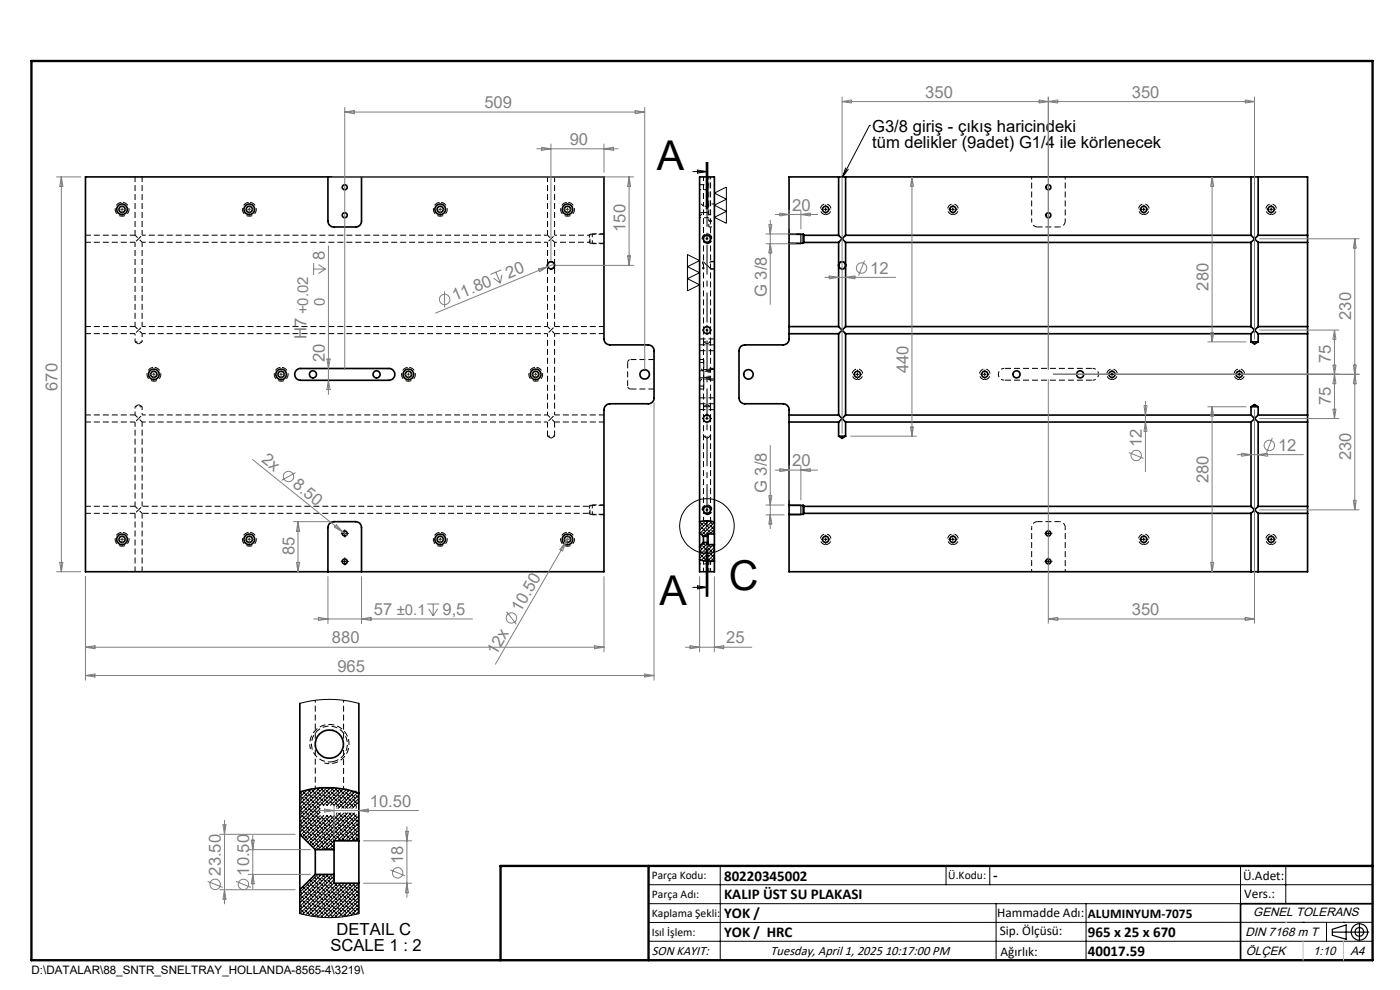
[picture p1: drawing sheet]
<svg xmlns="http://www.w3.org/2000/svg" width="297mm" height="210mm" viewBox="0 0 297 210" stroke-linecap="round" stroke-linejoin="round" font-family="sans-serif">
<g fill="none" stroke="#000" stroke-width=".21" stroke-dasharray="1.3 .6" stroke-dashoffset="1" stroke-linecap="butt">
<path d="M150.4 39.2h-2M125.2 49.7v1.9M148.4 46.2h2M148.4 40.2h2M149.2 57l.7-.7-.7-.8M150.4 45.1h-2M150.7 55.5l-.5 .6a.76 .76 0 0 0 .5 .9M218.9 46.9a1.25 1.25 0 0 0 1.2 1.2M224.7 48.1a1.25 1.25 0 0 0 1.3-1.2M125.2 107.2v1.9M148.4 119.6h2M218.9 111.9a1.25 1.25 0 0 1 1.2-1.3"/>
<path d="M224.7 110.6a1.25 1.25 0 0 1 1.3 1.3"/>
</g>
<path d="M117.7 51.4h7.3M125 49.9v1.5M125 49.9h-7.3M28.7 72.5h1.5M30.2 86.3h-1.5" fill="none" stroke="#000" stroke-width=".21" stroke-dasharray="1.3 .6" stroke-dashoffset=".8" stroke-linecap="butt"/>
<g fill="none" stroke="#000" stroke-width=".21" stroke-dasharray="1.3 .6" stroke-dashoffset=".7" stroke-linecap="butt">
<path d="M218.9 37.5v9.4M149.1 55.5v1.5M149.2 45v-1.3M149.2 45v5.6M150.2 45.5h1.4M150.4 46.9v-9.4M150.7 50.6v-13.1M151.6 43.3h-1.4M226 46.9v-9.4M149.2 72.5h1.5M151.6 78.3h-1.4M116.2 92.5h1.5"/>
<path d="M149.2 80v-1.3M149.2 92.5h1.5M150.2 80.5h1.4M125 107.4v1.5M226 111.9v9.4M218.9 121.3v-9.4M66.9 157.8v9.4M66.9 148.5v9.3M72.9 157.8v-9.3"/>
</g>
<g fill="none" stroke="#000" stroke-width=".21" stroke-dasharray="1.3 .6" stroke-dashoffset=".5" stroke-linecap="butt">
<path d="M28.7 49.9l.7 .7M29.4 50.6l.8-.7M29.4 50.6l-.7 .8M30.2 51.4l-.8-.8M30.2 51.4h86M116.2 49.9l.7 .7M116.2 49.9h-86M116.9 50.6l.8-.7M116.9 50.6l-.7 .8M117.7 51.4l-.8-.8M125.7 51.7v-2.1M149.2 45h1"/>
<path d="M149.2 50.6v19.4M150 51.6a.95 .95 0 0 1-.9-1.4 .95 .95 0 0 1 1.6-.1 .95 .95 0 0 1-.5 1.5h-.2M150.2 43.3v2.2M150.2 43.7h-1M28.7 69.3l.7 .7M29.4 70l-.7 .8M29.4 70l.8-.7M30.2 70.8l-.8-.8M30.2 70.8h86M116.2 69.3l.7 .7M116.2 69.3h-86M116.9 70l-.7 .8"/>
<path d="M116.9 70l.8-.7M117.7 70.8l-.8-.8M133.2 76.9a.62 .62 0 0 1 .6-.6M150.2 78.3v2.2M150.2 78.7h-1M150.6 78.1h1M150.6 78.6h-2.2M150.7 70v-19.4M151.6 78.4h-2.3M28.7 88l.7 .8M29.4 88.8l-.7 .7M29.4 88.8l.8-.8"/>
<path d="M30.2 89.5l-.8-.7M30.2 89.5h86M116.2 88l.7 .8M116.2 88h-86M116.9 88.8l-.7 .7M116.9 88.8l.8-.8M117.7 89.5l-.8-.7M133.8 82.5a.63 .63 0 0 1-.6-.6M148.4 80.1h2.2M149.2 88.8v19.3M149.2 80h1M149.3 80.4h2.3"/>
<path d="M150.6 80.6h1M28.7 107.4l.7 .7M29.4 108.1l.8-.7M29.4 108.1l-.7 .8M30.2 108.9l-.8-.8M125.7 109.2v-2.1M150 109.1a.95 .95 0 0 1-.9-1.4 .95 .95 0 0 1 1.6-.1 .95 .95 0 0 1-.5 1.5h-.2M150.4 119.1v2.2M150.7 108.1v-19.3M150.7 121.3v-2.2"/>
</g>
<g fill="none" stroke="#000" stroke-width=".21" stroke-dasharray="1.3 .6" stroke-linecap="butt">
<path d="M125 51.4l.2 .2M125.2 49.7l-.2 .2M149.1 57h.1M149.2 55.5h-.1M175.2 45.5a1.13 1.13 0 0 1-1-1.6 1.13 1.13 0 0 1 1.9-.2 1.13 1.13 0 0 1-.7 1.8h-.2M202.2 45.5a1.13 1.13 0 0 1-1-1.6 1.13 1.13 0 0 1 1.9-.2 1.13 1.13 0 0 1-.7 1.8h-.2M242.7 45.5a1.13 1.13 0 0 1-1-1.6 1.13 1.13 0 0 1 1.9-.2 1.13 1.13 0 0 1-.7 1.8h-.2M269.7 45.5a1.13 1.13 0 0 1-1-1.6 1.13 1.13 0 0 1 1.9-.2 1.13 1.13 0 0 1-.7 1.8h-.2M133.8 76.3h5M148.4 73.1h3.2M148.4 74.4h3.2M149.3 76.9v-.6"/>
<path d="M151.6 71.9h-3.2M133.2 81.9v-5M138.8 82.5h-5M148.4 86.9h3.2M149.3 82.5v-.6M149.3 81.9v-5M151.6 85.6h-3.2M151.6 84.4h-3.2M181.9 80.5a1.12 1.12 0 0 1-1-1.6 1.12 1.12 0 0 1 1.9-.2 1.12 1.12 0 0 1-.7 1.8h-.2M208.9 80.5a1.12 1.12 0 0 1-1-1.6 1.12 1.12 0 0 1 1.9-.2 1.12 1.12 0 0 1-.7 1.8h-.2M235.9 80.5a1.12 1.12 0 0 1-1-1.6 1.12 1.12 0 0 1 1.9-.2 1.12 1.12 0 0 1-.7 1.8h-.2M262.9 80.5a1.12 1.12 0 0 1-1-1.6 1.12 1.12 0 0 1 1.9-.2 1.12 1.12 0 0 1-.7 1.8h-.2"/>
<path d="M125 108.9l.2 .2M125.2 107.2l-.2 .2M151.3 110.6h.3M175.2 115.5a1.13 1.13 0 0 1-1-1.6 1.13 1.13 0 0 1 1.9-.2 1.13 1.13 0 0 1-.7 1.8h-.2M202.2 115.5a1.13 1.13 0 0 1-1-1.6 1.13 1.13 0 0 1 1.9-.2 1.13 1.13 0 0 1-.7 1.8h-.2M242.7 115.5a1.13 1.13 0 0 1-1-1.6 1.13 1.13 0 0 1 1.9-.2 1.13 1.13 0 0 1-.7 1.8h-.2M269.7 115.5a1.13 1.13 0 0 1-1-1.6 1.13 1.13 0 0 1 1.9-.2 1.13 1.13 0 0 1-.7 1.8h-.2"/>
</g>
<g fill="none" stroke="#000" stroke-width=".21" stroke-dasharray="1.3 .6" stroke-dashoffset="-.2" stroke-linecap="butt">
<path d="M25.9 42.9a1.47 1.47 0 0 0-1.3 2.2 1.47 1.47 0 0 0 2.5 .2 1.47 1.47 0 0 0-.9-2.4h-.3M52.9 42.9a1.47 1.47 0 0 0-1.3 2.2 1.47 1.47 0 0 0 2.5 .2 1.47 1.47 0 0 0-.9-2.4h-.3M93.4 42.9a1.47 1.47 0 0 0-1.3 2.2 1.47 1.47 0 0 0 2.5 .2 1.47 1.47 0 0 0-.9-2.4h-.3M120.4 42.9a1.47 1.47 0 0 0-1.3 2.2 1.47 1.47 0 0 0 2.5 .2 1.47 1.47 0 0 0-.9-2.4h-.3M149.7 51.6a1.04 1.04 0 0 0 1.3-.9 1.04 1.04 0 0 0-1.1-1.1 1.04 1.04 0 0 0-.9 1.3M32.7 77.9a1.47 1.47 0 0 0-1.4 2.2 1.47 1.47 0 0 0 2.5 .2 1.47 1.47 0 0 0-.9-2.4h-.2M59.7 77.9a1.47 1.47 0 0 0-1.4 2.2 1.47 1.47 0 0 0 2.5 .2 1.47 1.47 0 0 0-.9-2.4h-.2M86.7 77.9a1.47 1.47 0 0 0-1.4 2.2 1.47 1.47 0 0 0 2.5 .2 1.47 1.47 0 0 0-.9-2.4h-.2M113.7 77.9a1.47 1.47 0 0 0-1.4 2.2 1.47 1.47 0 0 0 2.5 .2 1.47 1.47 0 0 0-.9-2.4h-.2M213 78.1h18.8M231.8 80.6h-18.8M25.9 112.9a1.47 1.47 0 0 0-1.3 2.2 1.47 1.47 0 0 0 2.5 .2 1.47 1.47 0 0 0-.9-2.4h-.3"/>
<path d="M52.9 112.9a1.47 1.47 0 0 0-1.3 2.2 1.47 1.47 0 0 0 2.5 .2 1.47 1.47 0 0 0-.9-2.4h-.3M93.4 112.9a1.47 1.47 0 0 0-1.3 2.2 1.47 1.47 0 0 0 2.5 .2 1.47 1.47 0 0 0-.9-2.4h-.3M120.4 112.9a1.47 1.47 0 0 0-1.3 2.2 1.47 1.47 0 0 0 2.5 .2 1.47 1.47 0 0 0-.9-2.4h-.3M149.7 109.1a1.04 1.04 0 0 0 1.3-.9 1.04 1.04 0 0 0-1.1-1.1 1.04 1.04 0 0 0-.9 1.3"/>
</g>
<g fill="none" stroke="#000" stroke-width=".21" stroke-dasharray="1.3 .6" stroke-dashoffset=".1" stroke-linecap="butt">
<path d="M18.2 51.4h10.5M28.7 49.9h-10.5M125.2 51.6h3M128.2 49.7h-3M18.2 70.8h10.5M28.7 69.3h-10.5M117.7 70.8h10.5M128.2 69.3h-10.5M18.2 89.5h10.5M28.7 88h-10.5M116.2 89.5v3M117.7 89.5h10.5"/>
<path d="M117.7 92.5v-3M128.2 88h-10.5M18.2 108.9h10.5M28.7 107.4h-10.5M125.2 109.1h3M128.2 107.2h-3M70.7 161.6a3.8 3.8 0 0 1-4.5-4.7 3.8 3.8 0 0 1 6.1-2 3.8 3.8 0 0 1-.8 6.4l-.8 .3"/>
</g>
<g fill="none" stroke="#000" stroke-width=".21" stroke-dasharray="1.3 .6" stroke-dashoffset=".4" stroke-linecap="butt">
<path d="M149.2 37.5v6.2M150.7 57h.9M150.7 57.1h.9M151.6 55.5h-.9M151.6 55.4h-.9M28.7 72.5l.7 .5M29.4 73l.8-.5M149.2 72.5l.8 .5M149.2 72.5v6.2M149.3 76.3h-.9M149.3 76.9h-.9M150 73l.7-.5"/>
<path d="M29.4 85.8l-.7 .5M30.2 86.3l-.8-.5M116.2 92.5l.7 .5M116.9 93l.8-.5M149.2 80v6.3M149.2 92.5l.8 .5M149.3 82.5h-.9M149.3 81.9h-.9M150 86.3h-.8M150 85.8l-.8 .5M150 93l.7-.5M150.7 86.3h-.7"/>
<path d="M150.7 86.3l-.7-.5M150.7 86.3v-13.8M149.2 118.9v2.4M149.2 108.1v2.4M150.7 110.5v-2.4"/>
</g>
<path d="M28.7 70.8v1.7M30.2 72.5v-1.7M28.7 86.3v1.7M30.2 88v-1.7" fill="none" stroke="#000" stroke-width=".21" stroke-dasharray="1.3 .6" stroke-dashoffset=".9" stroke-linecap="butt"/>
<path d="M28.7 37.5v12.4M116.2 37.5v12.4M30.2 49.9v-12.4M117.7 49.9v-12.4M220.1 48.1h4.6M28.7 108.9v12.4M220.1 110.6h4.6M30.2 121.3v-12.4M68.8 161.9a4.2 4.2 0 0 0 5.2-3.7 4.2 4.2 0 0 0-4.5-4.5 4.2 4.2 0 0 0-3.6 5.2" fill="none" stroke="#000" stroke-width=".21" stroke-dasharray="1.3 .6" stroke-dashoffset=".2" stroke-linecap="butt"/>
<g fill="none" stroke="#000" stroke-width=".21" stroke-dasharray="1.3 .6" stroke-dashoffset=".3" stroke-linecap="butt">
<path d="M28.7 51.4v17.9M116.2 51.4v17.9M125.7 51.7h2.5M128.2 49.6h-2.5M30.2 69.3v-17.9M117.7 69.3v-17.9M149.2 70v2.5M150.6 78.1v2.5M150.7 72.5v-2.5M28.7 89.5v17.9M149.2 86.3v2.5M150.7 88.8v-2.5"/>
<path d="M30.2 107.4v-17.9M125.7 109.2h2.5M128.2 107.1h-2.5"/>
</g>
<path d="M30.2 108.9h94.8M125 107.4h-94.8" fill="none" stroke="#000" stroke-width=".21" stroke-dasharray="1.3 .6" stroke-dashoffset="-.1" stroke-linecap="butt"/>
<g fill="none" stroke="#000" stroke-width=".21" stroke-dasharray="1.3 .6" stroke-dashoffset=".6" stroke-linecap="butt">
<path d="M148.4 45.9l.8-.9M149.2 43.7l-.8-.8M150.4 46.9h1.2M150.4 48.1v-1.2M150.4 48.1h1.2M116.2 70.8v17.2M149.2 78.7l-.8-.8M231.8 78.1a1.25 1.25 0 0 1 1.2 1.3 1.25 1.25 0 0 1-1.2 1.2M117.7 88v-17.2M148.4 80.9l.8-.9M213 80.6a1.25 1.25 0 0 1-1.2-1.2 1.25 1.25 0 0 1 1.2-1.3M72.9 167.3v-9.5"/>
<path d="M75 167.8h1.1"/>
</g>
<g fill="none" stroke="#000" stroke-width=".35">
<path d="M18.1 37.5h110v34.4a1.26 1.26 0 0 0 1.3 1.3h8.1a1.21 1.21 0 0 1 1.2 1.2v10a1.21 1.21 0 0 1-1.2 1.2h-8.1a1.33 1.33 0 0 0-1.3 1.3v34.4h-110zM69.6 37.5v9.4a1.26 1.26 0 0 0 1.2 1.2h4.7a1.21 1.21 0 0 0 1.2-1.2v-9.4M177.9 37.5h1.5M177.9 37.5h-10.5v12.2M177.9 37.5v12.4M179.4 37.5h86M179.4 37.5v12.4M265.4 37.5h1.5M265.4 37.5v12.4M266.9 37.5h10.5v12.4M266.9 37.5v12.4M167.4 49.7v1.9"/>
<path d="M167.4 51.6v17.7M167.4 51.6h3M167.4 49.7h3M170.4 49.7v1.9M170.4 49.7l.1 .2M170.5 49.9v1.5M170.5 51.4l-.1 .2M170.5 51.4h7.4M170.5 49.9h7.4M177.9 49.9l.7 .8M177.9 51.4v17.9M178.6 50.7l-.7 .7"/>
<path d="M178.6 50.7l.8 .7M179.4 49.9l-.8 .8M179.4 51.4v17.9M179.4 51.4h86M179.4 49.9h86M265.4 49.9l.7 .8M265.4 51.4v17.9M266.1 50.7l-.7 .7M266.1 50.7l.8 .7M266.9 49.9l-.8 .8M266.9 51.4h10.5M266.9 49.9h10.5"/>
<path d="M266.9 51.4v17.9M277.4 49.9v1.5M277.4 51.4v17.9M62.9 78.5l.6-.3h19a1.25 1.25 0 0 1 1.2 1.2 1.25 1.25 0 0 1-1.2 1.3h-18.8a1.28 1.28 0 0 1-1.1-.8 1.28 1.28 0 0 1 .3-1.4zM167.4 70.8a2.03 2.03 0 0 1-.2 1.8l-.4 .3-.6 .3h-8.2a1.21 1.21 0 0 0-1.2 1.2v10a1.21 1.21 0 0 0 1.2 1.2h8.2a1.26 1.26 0 0 1 1.2 1.3v1.1M167.4 69.3v1.5M167.4 70.8h10.5M167.4 69.3h10.5M177.9 69.3l.7 .7M177.9 70.8v17.2M178.6 70l-.7 .8M178.6 70l.8 .8"/>
<path d="M179.4 69.3l-.8 .7M179.4 70.8h86M179.4 70.8v17.2M179.4 69.3h86M265.4 69.3l.7 .7M265.4 72.5h1.5M265.4 70.8v1.7M265.4 72.5l.7 .5 .8-.5M266.1 70l-.7 .8M266.1 70l.8 .8M266.9 69.3l-.8 .7M266.9 70.8h10.5"/>
<path d="M266.9 69.3h10.5M266.9 70.8v1.7M277.4 69.3v1.5M277.4 70.8v17.2M167.4 88v1.5M167.4 88h10.5M167.4 89.5v17.7M167.4 89.5h10.5M177.9 88l.7 .8M177.9 92.5h1.5M177.9 89.5v3M177.9 92.5l.7 .5 .8-.5"/>
<path d="M178.6 88.8l-.7 .7M178.6 88.8l.8 .7M179.4 88l-.8 .8M179.4 88h86M179.4 89.5v3M179.4 89.5h86M265.4 88l.7 .8M265.4 86.3h1.5M265.4 86.3v1.7M265.4 89.5v17.9M265.4 86.3l.7-.5 .8 .5M266.1 88.8l-.7 .7"/>
<path d="M266.1 88.8l.8 .7M266.9 88l-.8 .8M266.9 88h10.5M266.9 89.5h10.5M266.9 86.3v1.7M266.9 89.5v17.9M277.4 88v1.5M277.4 89.5v17.9M148.4 110.7l.5-.1a5 5 0 0 1 2.7 .2M148.4 118.7a7.2 7.2 0 0 0 3.2 .3M148.4 113v2.9M148.4 113v-75.5h3.2v75.8"/>
<path d="M148.4 113l.8 .8M149.2 113.8v1.3M149.2 115.1l-.8 .8M149.2 115.1h1M149.2 113.8h1M150.2 113.8v1.3M150.2 115.1v.4h1.4M151.6 113.3v2.2M151.6 115.5v5.8h-3.2v-5.4M151.6 113.3h-1.4v.5M167.4 107.2v1.9M167.4 109.1v12.2h98"/>
<path d="M167.4 109.1h3M167.4 107.2h3M170.4 107.2v1.9M170.4 107.2l.1 .2M170.5 107.4v1.5M170.5 108.9l-.1 .2M170.5 108.9h94.9M170.5 107.4h94.9M265.4 107.4l.7 .8M265.4 108.9v12.4M266.1 108.2l-.7 .7M266.1 108.2l.8 .7"/>
<path d="M266.9 107.4l-.8 .8M266.9 108.9h10.5M266.9 107.4h10.5M266.9 108.9v12.4M277.4 107.4v1.5M277.4 108.9v12.4h-10.5M69.6 121.3v-9.4a1.26 1.26 0 0 1 1.2-1.2h4.7a1.21 1.21 0 0 1 1.2 1.2v9.4M265.4 121.3h1.5M63.6 149.2v27.8M76.1 149.2v29.2M63.6 168a19 19 0 0 1 12.5 .2M63.6 177v11.7"/>
<path d="M63.6 177l3.3 3.2M76.1 178.4v9M76.1 178.4h-5.2v1.8M63.6 188.7v5.1M66.9 180.2v5.3M66.9 185.5l-3.3 3.2M66.9 185.5h4M66.9 180.2h4M70.9 180.2v5.3M70.9 185.5v1.9h5.2M76.1 187.4v6.4M291.2 191.7h-28v12"/>
<circle cx="73.1" cy="39.7" r=".54"/>
<circle cx="222.4" cy="39.7" r=".54"/>
<circle cx="25.9" cy="44.4" r="1.11"/>
<circle cx="25.9" cy="44.4" r=".66"/>
<circle cx="52.9" cy="44.4" r=".66"/>
<circle cx="52.9" cy="44.4" r="1.12"/>
<circle cx="73.1" cy="45.6" r=".54"/>
<circle cx="93.4" cy="44.4" r=".66"/>
<circle cx="93.4" cy="44.4" r="1.12"/>
<circle cx="116.9" cy="56.3" r=".74"/>
<circle cx="120.4" cy="44.4" r="1.12"/>
<circle cx="120.4" cy="44.4" r=".67"/>
<circle cx="150" cy="50.7" r=".75"/>
<circle cx="175.1" cy="44.4" r=".66"/>
<circle cx="178.6" cy="56.3" r=".74"/>
<circle cx="202.2" cy="44.4" r=".66"/>
<circle cx="222.4" cy="45.7" r=".55"/>
<circle cx="242.7" cy="44.4" r=".66"/>
<circle cx="269.6" cy="44.4" r=".66"/>
<circle cx="32.6" cy="79.4" r=".66"/>
<circle cx="32.6" cy="79.4" r="1.12"/>
<circle cx="59.6" cy="79.4" r="1.12"/>
<circle cx="59.6" cy="79.4" r=".67"/>
<circle cx="66.4" cy="79.4" r=".75"/>
<circle cx="79.9" cy="79.4" r=".75"/>
<circle cx="86.6" cy="79.4" r="1.11"/>
<circle cx="86.6" cy="79.4" r=".66"/>
<circle cx="113.6" cy="79.4" r=".66"/>
<circle cx="113.6" cy="79.4" r="1.12"/>
<circle cx="136.8" cy="79.4" r="1"/>
<circle cx="150" cy="70" r=".76"/>
<circle cx="158.8" cy="79.4" r="1.01"/>
<circle cx="181.9" cy="79.4" r=".66"/>
<circle cx="208.9" cy="79.4" r=".66"/>
<circle cx="215.7" cy="79.4" r=".74"/>
<circle cx="229.1" cy="79.4" r=".75"/>
<circle cx="235.9" cy="79.4" r=".66"/>
<circle cx="262.9" cy="79.4" r=".66"/>
<circle cx="150" cy="88.8" r=".75"/>
<circle cx="25.9" cy="114.4" r="1.11"/>
<circle cx="25.9" cy="114.4" r=".66"/>
<circle cx="52.9" cy="114.4" r=".66"/>
<circle cx="52.9" cy="114.4" r="1.12"/>
<circle cx="73.1" cy="113.2" r=".54"/>
<circle cx="73.1" cy="119.1" r=".52"/>
<circle cx="93.4" cy="114.4" r=".66"/>
<circle cx="93.4" cy="114.4" r="1.12"/>
<circle cx="120.4" cy="114.4" r="1.12"/>
<circle cx="120.4" cy="114.4" r=".67"/>
<circle cx="150" cy="108.2" r=".75"/>
<circle cx="175.1" cy="114.4" r=".66"/>
<circle cx="202.2" cy="114.4" r=".66"/>
<circle cx="222.4" cy="113.2" r=".54"/>
<circle cx="222.4" cy="119.1" r=".54"/>
<circle cx="242.7" cy="114.4" r=".66"/>
<circle cx="269.6" cy="114.4" r=".66"/>
<circle cx="69.9" cy="157.8" r="3"/>
</g>
<g fill="none" stroke="#000" stroke-width=".21">
<path d="M147 36.4h3M148 36.1l2 .3-2 .3zM149.8 34.4v10M150 34.4v10M150.2 34.4v10M179.4 35.6l-.6 1.9M180 35.9l-1.2 1.6M184.5 26.6h.1M184.5 26.6l-5.7 10.9M116.1 56.5a.81 .81 0 0 1 .7-1 .81 .81 0 0 1 .9 .9 .81 .81 0 0 1-1 .7M145.8 54l2.6 1.3-2.6 1.3 2.6 1.2-2.6 1.3 2.6 1.3-2.6 1.3zM149.6 50.7h.7"/>
<path d="M150 50.3v.7M151.6 40.9l2.5-1.2v7.7l-2.5-1.3 2.5-1.3-2.5-1.3 2.5-1.2zM167.4 51.7h2.5M167.4 49.6h2.5M174.8 44.4h.7M175.2 44.1v.6M177.9 56.5a.82 .82 0 0 1 .7-1 .82 .82 0 0 1 .9 .9 .82 .82 0 0 1-1.1 .7M201.8 44.4h.7M202.1 44.1v.6M242.3 44.4h.7M242.6 44.1v.6M269.3 44.4h.7"/>
<path d="M269.7 44.1v.6M149.6 70h.7M150 69.7v.6M181.6 79.4h.6M181.9 79.1v.6M208.6 79.4h.6M208.9 79.1v.6M235.6 79.4h.6M235.9 79.1v.6M262.6 79.4h.6M262.9 79.1v.6M149.6 88.8h.7"/>
<path d="M150 88.5v.6M72.8 113.2h.6M72.8 119.1h.6M73.1 112.8v.7M73.1 118.8v.6M148.4 118.2l.2 .1M148.4 116.7l.9 .9M148.4 115.9l.5 .5M148.4 112.2l.2 .2M148.4 110.7l.9 .9M148.7 117.7l.9 1M148.7 111.8l.9 .9"/>
<path d="M148.8 110.6l-.4 .4M149.1 118.9h.1M149.1 115.9l.9 .9M149.1 115.2l.5 .5M149.1 112.9l.9 .9M149.5 117l.9 1M149.5 111l.9 1M149.5 115.1l-1.1 1.1M149.6 108.2h.7M149.8 116.6v10M149.9 115.1l.3 .4M149.9 112.1l.9 1"/>
<path d="M150 107.8v.7M150 116.6v10M150 110.8l-.3-.3-1.3 1.2M150.2 116.6v10zM150.2 115.1l-1.8 1.9M150.2 116.3l1 .9M150.2 113.7l-.1 .1M150.2 113.3h.1M150.2 115.5l.6 .6M150.6 115.5l-2.2 2.2M150.6 117.4l1 .9-.8 .8-.9-1M150.6 111.4l1 1-1 .9"/>
<path d="M151 115.5l.6 .6-2.8 2.7M151 118.5l.5 .5M151 112.5l.6 .6-.3 .2M151 110.6l-2.4 2.5M151.2 111.2l-.8-.7-2 2M151.3 115.5l-2.9 3M151.3 116.7l.3 .1-2.2 2.2M151.4 110.7l.2 .1-2.7 2.6M151.6 117.6l-1.6 1.5M151.6 111.6l-2.2 2.2M167.4 109.2h2.5M167.4 107.1h2.5"/>
<path d="M174.8 114.4h.7M175.2 114.1v.6M201.8 114.4h.7M202.1 114.1v.6M222.1 113.2h.6M222.1 119.1h.6M222.4 112.8v.7M222.4 118.8v.6M242.3 114.4h.7M242.6 114.1v.6M269.3 114.4h.7M269.7 114.1v.6"/>
<path d="M147 124.6h3M148 124.3l2 .3-2 .3zM63.6 149.2l2.7-.6 3.4-.3 3.3 .2 3.1 .7M63.6 176.3l.2 .1M63.6 174.8l.9 .9M63.6 174l.5 .5M63.6 173.3l.2 .1M63.6 171.8l.9 .9M63.6 171.1l.5 .4M63.6 170.3l.2 .2M63.6 168.8l.9 .9M63.6 168.1l.5 .5"/>
<path d="M64 175.9l.9 .9M64 172.9l.9 .9M64 169.9l.9 .9M64.2 167.8l-.6 .5M64.3 177l1 .9M64.3 174l1 .9M64.3 171l1 .9M64.3 168l1 .9M64.7 175.1l1 1M64.7 172.1l1 1M64.7 169.1l1 1M64.7 167.7l.2 .1"/>
<path d="M65.1 176.2l.9 1M65.1 173.2l.9 1M65.1 170.2l.9 1M65.2 167.5l-1.6 1.6M65.3 167.5l.7 .7M65.4 177.4l1 .9M65.4 174.4l1 .9M65.4 171.4l1 .9M65.4 168.4l1 .9M65.8 178.5l1 .9M65.8 175.5l1 .9M65.8 172.5l1 .9"/>
<path d="M65.8 169.5l1 1M66.1 167.3l-2.5 2.6M66.2 176.6l.9 .9M66.2 173.6l.9 .9M66.2 170.6l.9 .9M66.2 167.6l.9 1M66.6 177.7l.9 1M66.6 174.8l.9 .9M66.6 171.8l.9 .9M66.6 168.8l.9 .9M66.6 167.3l.2 .2M67 178.8l.9 1"/>
<path d="M67 175.9l.9 .9M67 172.9l.9 .9M67 169.9l.9 .9M67 167.2l-3.4 3.4M67.2 167.2l.7 .6M67.3 171l.6 .6-4.3 4.2M67.3 180l.3 .2M67.3 177l1 .9M67.3 174l1 .9M67.3 168l1 .9M67.7 172.1l.2 .2-4.3 4.3M67.7 178.1l1 1"/>
<path d="M67.7 175.1l1 1M67.7 169.1l1 1M67.8 167.1l-4.2 4.2M67.9 173l-4.1 4.2M68.1 179.2l.9 1M68.1 176.2l.9 1M68.1 173.2l.9 1M68.1 170.2l.6 .6M68.1 167.2l.9 1M68.4 177.4l1 .9M68.4 174.4l1 .9M68.4 168.4l1 .9"/>
<path d="M68.6 173l.1 .1M68.6 167.1h.1M68.7 167.1l-5.1 5M68.7 173l-4.5 4.5M68.8 178.5l.9 .9M68.8 175.5l.9 .9M68.8 169.5l.9 1M69.2 179.6l.6 .6M69.2 176.6l.9 .9M69.2 173.6l.9 .9M69.2 170.6l.2 .2M69.2 167.6l.9 1"/>
<path d="M69.3 173l.4 .4M69.4 173l-4.8 4.9M69.6 177.7l.9 1M69.6 174.8l.9 .9M69.6 168.8l.9 .9M69.7 167.5l-.3-.5-5.8 5.9M70 178.8l.9 1-.5 .4M70 175.9l.9 .9M70.1 173l.8 .8M70.2 173l-5.3 5.3M70.3 180l.3 .2M70.3 177l1 .9"/>
<path d="M70.3 174l1 .9M70.3 168l1 .9M70.7 178.1l.2 .3M70.7 175.1l.9 1M70.7 169.1l.9 1M70.8 167.1l-7.2 7.2M70.9 167.8l-.8-.7-6.5 6.5M70.9 179.1l-1.2 1.1M70.9 173l-5.6 5.6M71.1 176.2l.9 1M71.1 173.2l.9 1M71.1 170.2l.9 1"/>
<path d="M71.1 167.2l.9 1M71.4 172.8l.2 .3M71.4 177.4l1 .9M71.4 174.4l1 .9M71.4 171.4h.1M71.4 168.4l1 .9M71.5 172.4l-.1 .2M71.5 167.2l-7.9 7.9M71.8 175.5l.9 .9M71.8 172.5l.9 .9M71.8 169.5l.9 1M72.2 176.6l.9 .9"/>
<path d="M72.2 173.6l.9 .9M72.2 170.6l.8 .8M72.2 167.6l.9 1M72.2 167.2l-3.6 3.6M72.2 172.4l-6.5 6.6M72.6 177.7l.6 .7M72.6 174.8l.9 .9M72.6 168.8l.9 .9M72.6 167.3l.1 .2M72.8 167.3l-3.4 3.5M73 175.9l.9 .9M73 172.9l.9 .9"/>
<path d="M73 169.9l.9 .9M73 172.4l-7 7M73.2 172.4l.3 .3M73.3 177l1 .9M73.3 174l1 .9M73.3 171l.4 .4M73.3 168l1 .9M73.5 167.5l-3.4 3.3M73.5 167.5l.4 .3M73.7 178.1l.2 .3M73.7 175.1l.9 1M73.7 169.1l.9 1"/>
<path d="M73.8 172.4l-7.4 7.4M74 172.4l.6 .7M74 176.2l1 1M74 173.2l1 1M74 170.2l1 1M74.1 167.6l-3.3 3.2-.8-.9M74.4 177.4l1 .9M74.4 174.4l1 .9M74.4 171.4h.1M74.4 168.4l1 .9M74.5 172.4l-7.7 7.8M74.5 167.7l.5 .5"/>
<path d="M74.7 167.8l-3.3 3.3M74.8 175.5l.9 .9M74.8 172.5l.9 .9M74.8 169.5l.9 1M75.2 173.6l.9 .9-3.8 3.9M75.2 176.6l.9 .9-.8 .9M75.2 170.6l.4 .5M75.2 172.4l-7.7 7.8M75.2 167.9l-3.4 3.5M75.6 177.7l.5 .7M75.6 168.8l.5 .5-2.1 2.1M75.6 174.8l.5 .5-3 3.1"/>
<path d="M75.6 168.1l.5 .5-2.8 2.8M75.6 171.3l-.1 .1M75.6 172.8l-7.4 7.4M75.8 168.1l-3.3 3.3M75.9 169.9l.2 .2-1.3 1.3M75.9 175.9l.2 .2-2.3 2.3M76.1 173l-7.1 7.2M76.1 173.8l-4.5 4.6M76.1 176.8l-1.5 1.6M76.1 170.8h.1M63.6 193.8l2.9 .6 3 .3 3.2-.2 3.4-.7M63.6 192.7l.9 .9"/>
<path d="M63.6 192l.5 .5M63.6 191.2l.2 .2M63.6 189.8l.9 .8M63.6 189l.5 .5M64 193.8v.1M64 190.8l.9 1M64.2 188.1l.7 .7M64.3 192l1 .9M64.3 189l1 .9M64.7 193.1l1 .9M64.7 190.1l1 .9M65 187.4l.7 .6"/>
<path d="M65.1 191.2l.9 .9M65.1 188.2l.9 1M65.4 192.3l1 1M65.4 189.3l1 1M65.7 186.6l.7 .7M65.8 193.5l1 .9M65.8 190.5l1 .9M65.8 187.5l1 .9M66.2 191.6l.9 .9M66.2 188.6l.9 .9M66.5 185.9l.6 .6M66.6 192.7l.9 .9"/>
<path d="M66.6 189.7l.9 .9M66.6 186.7l.9 1M67 193.8l.7 .7M67 190.8l.9 1M67 187.8l.9 1M67.3 192l1 .9M67.3 189l1 .9M67.3 186l1 .9M67.5 185.5l-3.9 3.8M67.6 185.5l.3 .3M67.7 193.1l1 .9M67.7 190.1l1 .9"/>
<path d="M67.7 187.1l1 .9M68.1 194.2l.4 .4M68.1 191.2l.9 .9M68.1 188.2l.9 1M68.2 185.5l-4.6 4.5M68.3 185.5l.7 .7M68.4 192.3l1 1M68.4 189.3l1 1M68.4 186.3l1 1M68.8 193.5l.9 .9M68.8 190.5l.9 .9M68.8 187.5l.9 .9"/>
<path d="M68.9 185.5l-5.3 5.3M69.2 194.6h.1M69.2 191.6l.9 .9M69.2 188.6l.9 .9M69.2 185.6l.9 .9M69.6 192.7l.9 .9M69.6 189.7l.9 .9M69.6 186.7l.9 1M69.7 185.5l-6.1 6M70 193.8l.7 .8M70 190.8l.9 1M70 187.8l.9 1"/>
<path d="M70.3 186l.6 .5-7.3 7.3M70.3 192l1 .9M70.3 189l1 .9M70.4 185.5l-6.8 6.8M70.6 185.5l.3 .3-7.3 7.2M70.7 187.1l.2 .2-6.7 6.6M70.7 193.1l.9 .9M70.7 190.1l.9 .9M70.9 187.4l.7 .6M71.1 194.2l.3 .4M71.1 191.2l.9 .9M71.1 188.2l.9 1"/>
<path d="M71.4 192.3l1 1M71.4 189.3l1 1M71.6 187.4l-6.8 6.7M71.8 193.5l.9 .9M71.8 190.5l.9 .9M71.8 187.5l.9 .9M72.2 191.6l.9 .9M72.2 188.6l.9 .9M72.3 187.4l-6.9 6.8M72.6 192.7l.9 .9M72.6 189.7l.9 .9M73 193.8l.5 .6"/>
<path d="M73 190.8l.9 1M73 187.8l.9 1M73.1 187.4l-7 6.9M73.2 187.4l.3 .3M73.3 192l1 .9M73.3 189l1 .9M73.7 193.1l.9 .9M73.7 190.1l.9 .9M73.8 187.4l-7.1 7M73.9 187.4l.7 .6M74 194.2l.1 .1M74 191.2l1 .9"/>
<path d="M74 188.2l1 1M74.4 192.3l1 1M74.4 189.3l1 1M74.5 187.4l-7.1 7.1M74.8 193.5l.6 .5M74.8 190.5l.9 .9M74.8 187.5l.9 .9M75.2 188.6l.9 .9-5.1 5.1M75.2 191.6l.9 .9-1.6 1.7M75.3 187.4l-7.2 7.2M75.6 189.7l.5 .6-4.3 4.2M75.6 192.7l.5 .6-.7 .6"/>
<path d="M75.9 187.8l.2 .2-6.6 6.7M75.9 190.8l.2 .2-3.4 3.5M75.9 193.8h.1M76.1 187.4l-7.3 7.2M76.1 188.8l-5.8 5.9M76.1 191.8l-2.5 2.5M137.6 187.7h153.6M137.6 191.7h153.6M137.6 199.7h153.6M152.8 183.7v20M200.7 183.7v4M210 183.7v4"/>
<path d="M211.3 191.7v12M230.4 191.7v12M263.2 183.7v20M272.8 183.7v8M276.4 195.6h.1M281.4 195.6v4.1M285 195.6h.1M291.2 195.6l-153.6 .1"/>
<circle cx="150" cy="111.6" r="5.8"/>
</g>
<g fill="none" stroke="#808080" stroke-width=".21">
<path d="M12 37.5h5.1M13 37.5l.3 2h-.6zM13 37.5v83.8M70.6 37.5h63.8M73.1 22.8v55.6M73.1 23.8h63.7M73.1 23.8l2-.3v.6zM113.9 31.6h17.2M114.9 31.2l2 .4-2 .3zM116.9 30.5v24.8M128.1 30.5v6M128.1 31.6l2-.4v.7z"/>
<path d="M133.5 37.5l.3 2h-.7zM133.5 37.5v18.8M134.8 23.5l2 .3-2 .3zM136.8 22.8v55.6M178.6 20.5v71.5M178.6 21.5h87.5M178.6 21.5l2.1-.3v.7zM193.5 37.5l.3 2h-.7zM193.5 37.5v55M220.4 21.2l2 .3-2 .4zM222.4 20.5v57.9M222.4 21.5l2-.3v.7z"/>
<path d="M257.1 37.5v35M257.1 37.5l.4 2h-.7zM264.2 21.2l1.9 .3-1.9 .4zM266.1 20.5v51.5M66.5 55.8v2.5M66.5 57.1h2.5M67.6 56.1l1.4 1M69 57.1l-1.4 .9M69.7 52.2v31.5M104.7 59l1.5 1.1M105.2 57.7l1 2.4M106.4 57.2l-2.4 1"/>
<path d="M106.5 58.3l-.3 1.8M114.2 57l2-.4-1.7 1zM116.2 56.6l-23.8 9.8M117.6 56l-1.4 .6M117.9 56.3h16.5M133.1 54.3h.7l-.3 2zM162.4 51.7h6.5M162.4 49.6h6.5M163.1 47.6h.7l-.4 2zM163.4 46.6v18M163.4 51.7l.4 2h-.7zM164.4 45.5h9.1"/>
<path d="M165.4 45.2l2 .3-2 .3zM167.4 44.5v4.1M169.9 44.5v4.1M169.9 45.5l2-.3v.6zM174.9 58.8h15.2M175.9 58.5l2 .3-2 .4zM179.4 58.8l2-.3v.7zM183.4 55.3l-1.3 3.1M267.2 50.7h21.2M287.4 50.7v57.5M287.4 50.7l.3 2h-.6zM69.4 76.2h.6l-.3 2z"/>
<path d="M94.3 61.8v3.4M223.4 79.4h65M256.2 72.5h8.2M256.8 70.5h.7l-.4 2zM267.2 70h16.9M282.8 77.4h.6l-.3 2zM283.1 70v18.8M283.1 70l.3 2h-.6zM283.1 79.4l.3 2h-.6zM287.1 77.4h.6l-.3 2zM287.4 79.4l.3 2h-.6zM53.6 97.5l19.1 15.3"/>
<path d="M69.7 80.7l.3 1.9h-.6zM138.7 85.4v58.9M163.4 94.4v17.8M164.4 99.7h9.1M165.4 99.4l2 .3-2 .3zM167.4 98.7v7.4M169.9 98.7v7.4M169.9 99.7l2-.3v.6zM180.4 92.5h14.1M193.1 90.5h.7l-.3 2zM222.4 80.4v51.9M239.5 96l3.1 1.3"/>
<path d="M242.7 86h.6l-.3 2zM243 85v15.1M243 89.5l.3 2h-.6zM256.2 86.3h8.2M257.1 86.3v35M257.1 86.3l.4 2h-.7zM262.4 96.4h14.2M263.4 96.1l2 .3-2 .4zM266.1 86.8v45.5M266.9 96.4l2-.3v.7zM267.2 88.8h16.9M269.9 92.9l-1.2 3.2"/>
<path d="M282.8 86.8h.6l-.3 2zM12.7 119.3h.6l-.3 2zM62.2 110.7h7.6M62.7 100.3l-3 1.6M62.9 119.3h.7l-.4 2zM63.2 110.7v10.6M63.2 110.7l.4 2h-.7zM71.4 111.3l1.3 1.5-1.8-1zM72.7 112.8l.9 .7M120.1 115l-15 25.9M120.1 115l-.8 1.9-.5-.4zM120.7 113.8l-.6 1.2"/>
<path d="M162.4 109.2h4M162.4 107.1h4M163.1 105.1h.7l-.4 2zM163.4 109.2l.4 2h-.7zM256.8 119.3h.7l-.4 2zM267.2 108.2h21.2M287.1 106.1h.6l-.3 2.1zM12 121.3h5.1M18.1 137.3h110M18.1 122.3v22M18.1 137.3l2-.3v.6zM66.6 131.3h33.6"/>
<path d="M67.6 130.9l2 .4-2 .3zM69.6 122.3v10M76.7 122.3v10M76.7 131.3l2-.4v.7zM90.6 128.1h2.6M90.9 129.1l1 1.6M91.9 128.1v2.6M92.9 129.1l-1 1.6M107.5 129.7l2 2.7M126.1 137l2 .3-2 .3zM128.1 122.3v16M145.4 137.3h14.1"/>
<path d="M146.4 137l2 .3-2 .3zM148.4 122.3v16M151.6 122.3v16M151.6 137.3l1.9-.3v.6zM222.4 131.3h43.7M222.4 131.3l2-.4v.7zM264.2 130.9l1.9 .4-1.9 .3zM18.1 143.3l2-.3v.6zM18.1 143.3h120.6M136.8 143l1.9 .3-1.9 .3zM46.6 177h16M47.3 175h.6l-.3 2z"/>
<path d="M47.6 174v17.7M53.3 178.2h.6l-.3 2zM53.6 177.2v11.3M67.9 171.9h20.9M68.9 171.6l2 .3-2 .4zM70.9 170.9v6.4M76.1 171.9l2-.3v.7zM77.1 178.4h10.2M86 176.3h.6l-.3 2.1zM86.3 175.4v15M44.1 187l3.1 1.2M46.6 188.7h16"/>
<path d="M47.6 188.7l.3 2h-.6zM50.1 187l3.1 1.2M52.6 180.2h13.3M52.6 185.5h13.3M53.6 185.5l.3 2h-.6zM77.1 187.4h10.2M82.8 184.5l3.1 1.3M86.3 187.4l.3 2h-.6z"/>
<circle cx="182.8" cy="56.9" r="1.11"/>
<circle cx="94.3" cy="63.5" r="1.11"/>
<circle cx="241" cy="96.6" r="1.09"/>
<circle cx="269.3" cy="94.5" r="1.11"/>
<circle cx="61.2" cy="101.1" r="1.1"/>
<circle cx="108.5" cy="131.1" r="1.1"/>
<circle cx="45.7" cy="187.6" r="1.1"/>
<circle cx="51.7" cy="187.6" r="1.1"/>
<circle cx="84.4" cy="185.2" r="1.12"/>
</g>
<g fill="none" stroke="#000" stroke-width=".25">
<path d="M169.9 49.6v2.1M169.9 107.1v2.1M282.6 197.7h7.8M282.6 197.1l3-.9v3l-3-.8zM288.4 195.8v3.8M106.2 203.7h185"/>
<circle cx="288.4" cy="197.7" r="1.74"/>
<circle cx="288.4" cy="197.7" r=".93"/>
</g>
<g fill="none" stroke="#000" stroke-width=".21" stroke-dasharray="15.2 1.3 1.3 1.3" stroke-linecap="butt">
<path d="M149.4 50.6h-.5M150 50v-.4M150 51.3v.4M150.6 50.6h.5M174.5 44.4h-.3M175.2 43.8v-.4M175.2 45v.4M175.8 44.4h.3M201.5 44.4h-.3M202.2 43.8v-.4M202.2 45v.4M202.8 44.4h.3"/>
<path d="M242 44.4h-.3M242.7 43.8v-.4M242.7 45v.4M243.3 44.4h.3M269 44.4h-.3M269.7 43.8v-.4M269.7 45v.4M270.3 44.4h.3M149.4 70h-.5M150 69.4v-.4M150 70.6v.5M150.6 70h.5"/>
<path d="M181.3 79.4h-.3M181.9 78.8v-.4M182.5 79.4h.4M208.3 79.4h-.3M208.9 78.8v-.4M209.5 79.4h.4M235.3 79.4h-.3M235.9 78.8v-.4M236.5 79.4h.4M262.3 79.4h-.3M262.9 78.8v-.4M263.5 79.4h.4"/>
<path d="M149.4 88.8h-.5M150 88.1v-.4M150 89.4v.4M150.6 88.8h.5M181.9 80v.4M208.9 80v.4M235.9 80v.4M262.9 80v.4M72.5 113.1h-.2M72.5 119.1h-.2M73.2 112.5v-.2M73.2 113.8v.2"/>
<path d="M73.2 118.5v-.3M73.2 119.7v.2M73.8 113.1h.2M73.8 119.1h.2M149.4 108.1h-.5M150 107.5v-.4M150 108.8v.4M150.6 108.1h.5M174.5 114.4h-.3M175.2 113.8v-.4M175.2 115v.4M175.8 114.4h.3"/>
<path d="M201.5 114.4h-.3M202.2 113.8v-.4M202.2 115v.4M202.8 114.4h.3M221.8 113.1h-.2M221.8 119.1h-.2M222.4 112.5v-.2M222.4 113.8v.2M222.4 118.5v-.3M222.4 119.7v.2M223 113.1h.3M223 119.1h.3"/>
<path d="M242 114.4h-.3M242.7 113.8v-.4M242.7 115v.4M243.3 114.4h.3M269 114.4h-.3M269.7 113.8v-.4M269.7 115v.4M270.3 114.4h.3"/>
</g>
<g fill="none" stroke="#808000" stroke-width=".21" stroke-dasharray="15.2 1.3 1.3 1.3" stroke-linecap="butt">
<path d="M25.3 44.4h-.4M25.9 43.8v-.4M25.9 45v.4M26.5 44.4h.4M52.3 44.4h-.4M52.9 43.8v-.4M52.9 45v.4M53.5 44.4h.4M92.8 44.4h-.4M93.4 43.8v-.4M93.4 45v.4M94 44.4h.4"/>
<path d="M119.8 44.4h-.4M120.4 43.8v-.4M120.4 45v.4M121 44.4h.4M32 79.4h-.3M32.7 78.8v-.4M33.3 79.4h.3M59 79.4h-.3M59.7 78.8v-.4M60.3 79.4h.3M86 79.4h-.3M86.7 78.8v-.4"/>
<path d="M87.3 79.4h.3M113 79.4h-.3M113.7 78.8v-.4M114.3 79.4h.3M32.7 80v.4M59.7 80v.4M86.7 80v.4M113.7 80v.4M25.3 114.4h-.4M25.9 113.8v-.4M25.9 115v.4M26.5 114.4h.4"/>
<path d="M52.3 114.4h-.4M52.9 113.8v-.4M52.9 115v.4M53.5 114.4h.4M92.8 114.4h-.4M93.4 113.8v-.4M93.4 115v.4M94 114.4h.4M119.8 114.4h-.4M120.4 113.8v-.4M120.4 115v.4M121 114.4h.4"/>
</g>
<path d="M150 34.4v92.2" fill="none" stroke="#000" stroke-width=".21" stroke-dasharray="6.3 1.3 1.3 1.3" stroke-dashoffset="2.8" stroke-linecap="butt"/>
<g fill="none" stroke="#808000" stroke-width=".21">
<path d="M25.6 44.4h.6M25.9 44.1v.6M52.6 44.4h.6M52.9 44.1v.6M93.1 44.4h.6M93.4 44.1v.6M120.1 44.4h.6M120.4 44.1v.6M32.3 79.4h.6M32.6 79.1v.6M59.3 79.4h.6M59.6 79.1v.6"/>
<path d="M86.3 79.4h.7M86.6 79.1v.6M113.3 79.4h.6M113.6 79.1v.6M25.6 114.4h.6M25.9 114.1v.6M52.6 114.4h.6M52.9 114.1v.6M93.1 114.4h.6M93.4 114.1v.6M120.1 114.4h.6M120.4 114.1v.6"/>
</g>
<path d="M6.7 12.9h284.5v190.8h-284.5zM137.6 183.7v20M291.2 183.7h-185v20" fill="none" stroke="#000" stroke-width=".5"/>
<path d="M276.4 199.7v4M285 199.7v4" fill="none" stroke="#c0c0c0" stroke-width=".21"/>
<path d="M272.8 195.6h.1" fill="none" stroke="#c0c0c0" stroke-width=".25"/>
<g font-size="8.7">
<text x="139.4" y="36">A</text>
<text x="154.6" y="125.1">C</text>
<text x="139.9" y="128.4">A</text>
</g>
<g font-size="3.5" fill="#808080">
<text x="102.8" y="23">509</text>
<text x="196.3" y="20.7">350</text>
<text x="240.1" y="20.7">350</text>
<text x="120.9" y="30.7">90</text>
<text x="168.1" y="44.7">20</text>
<text x="132.7" y="49.2" transform="rotate(-90 132.7 49.2)">150</text>
<text x="68.9" y="55.1" transform="rotate(-90 68.9 55.1)">8</text>
<text x="107.9" y="59.2" transform="rotate(-23 107.9 59.2)">20</text>
<text x="184.6" y="58">12</text>
<text x="96.5" y="63.9" transform="rotate(-23 96.5 63.9)">11.80</text>
<text x="162.6" y="63" transform="rotate(-90 162.6 63)">G 3/8</text>
<text x="256.4" y="61.6" transform="rotate(-90 256.4 61.6)">280</text>
<text x="286.6" y="67.9" transform="rotate(-90 286.6 67.9)">230</text>
<text x="65" y="72" transform="rotate(-90 65 72)">H7 +0.02</text>
<text x="68.9" y="76.8" transform="rotate(-90 68.9 76.8)">20</text>
<text x="282.3" y="77" transform="rotate(-90 282.3 77)">75</text>
<text x="12.2" y="82.9" transform="rotate(-90 12.2 82.9)">670</text>
<text x="192.7" y="79.2" transform="rotate(-90 192.7 79.2)">440</text>
<text x="282.3" y="86" transform="rotate(-90 282.3 86)">75</text>
<text x="242.2" y="94.8" transform="rotate(-90 242.2 94.8)">12</text>
<text x="271.1" y="95.6">12</text>
<text x="55.3" y="97.8" transform="rotate(39 55.3 97.8)">2x</text>
<text x="168.1" y="98.9">20</text>
<text x="286.6" y="97.6" transform="rotate(-90 286.6 97.6)">230</text>
<text x="61.9" y="103.1" transform="rotate(39 61.9 103.1)">8.50</text>
<text x="162.6" y="104.6" transform="rotate(-90 162.6 104.6)">G 3/8</text>
<text x="256.4" y="102.5" transform="rotate(-90 256.4 102.5)">280</text>
<text x="62.5" y="117.8" transform="rotate(-90 62.5 117.8)">85</text>
<text x="79.3" y="130.5">57 ±0.1</text>
<text x="93.9" y="130.5">9,5</text>
<text x="110.4" y="130.1" transform="rotate(-60 110.4 130.1)">10.50</text>
<text x="240.1" y="130.5">350</text>
<text x="70.4" y="136.5">880</text>
<text x="154" y="136.5">25</text>
<text x="71.6" y="142.5">965</text>
<text x="105.2" y="139.1" transform="rotate(-60 105.2 139.1)">12x</text>
<text x="78.5" y="171.1">10.50</text>
<text x="46.8" y="185.8" transform="rotate(-90 46.8 185.8)">23.50</text>
<text x="52.8" y="185.8" transform="rotate(-90 52.8 185.8)">10.50</text>
<text x="85.6" y="183.3" transform="rotate(-90 85.6 183.3)">18</text>
</g>
<g font-size="3.5">
<text x="185" y="27.9">G3/8 giriş - çıkış haricindeki</text>
<text x="185" y="31.5">tüm delikler (9adet) G1/4 ile körlenecek</text>
<text x="70.1" y="201.8">SCALE 1 : 2</text>
<text x="71.4" y="198.3">DETAIL C</text>
</g>
<text font-size="3.2" fill="#808080" x="68.9" y="64.8" transform="rotate(-90 68.9 64.8)">0</text>
<g font-size="3.2">
<text x="153.6" y="190.8">KALIP ÜST SU PLAKASI</text>
<text x="153.6" y="186.8">80220345002</text>
<text x="210.7" y="186.6">-</text>
<text x="153.6" y="194.8">YOK /</text>
<text x="153.6" y="198.8">YOK / HRC</text>
<text x="230.8" y="198.7">965 x 25 x 670</text>
<text x="230.8" y="202.8">40017.59</text>
</g>
<g font-size="2.8">
<text x="263.7" y="186.7">Ü.Adet:</text>
<text x="263.9" y="190.5">Vers.:</text>
<text x="211.5" y="194.5">Hammadde Adı:</text>
<text x="230.8" y="194.7">ALUMINYUM-7075</text>
<text x="138.3" y="202.6">SON KAYIT:</text>
<text x="163.5" y="202.6">Tuesday, April 1, 2025 10:17:00 PM</text>
<text x="212.1" y="198.4">Sip. Ölçüsü:</text>
<text x="212.2" y="202.7">Ağırlık:</text>
</g>
<g font-size="2.6">
<text x="265.9" y="194.4">GENEL TOLERANS</text>
<text x="264.2" y="198.5">DIN 7168 m T</text>
<text x="264.3" y="202.6">ÖLÇEK</text>
<text x="278.5" y="202.6">1:10</text>
<text x="286.5" y="202.6">A4</text>
</g>
<g font-size="2.5">
<text x="138.3" y="186.4">Parça Kodu:</text>
<text x="138.3" y="190.5">Parça Adı:</text>
<text x="201.2" y="186.5">Ü.Kodu:</text>
<text x="138.3" y="194.5">Kaplama Şekli:</text>
<text x="138.3" y="198.6">Isıl İşlem:</text>
<text x="6.7" y="206.7">D:\DATALAR\88_SNTR_SNELTRAY_HOLLANDA-8565-4\3219\</text>
</g>
</svg>
